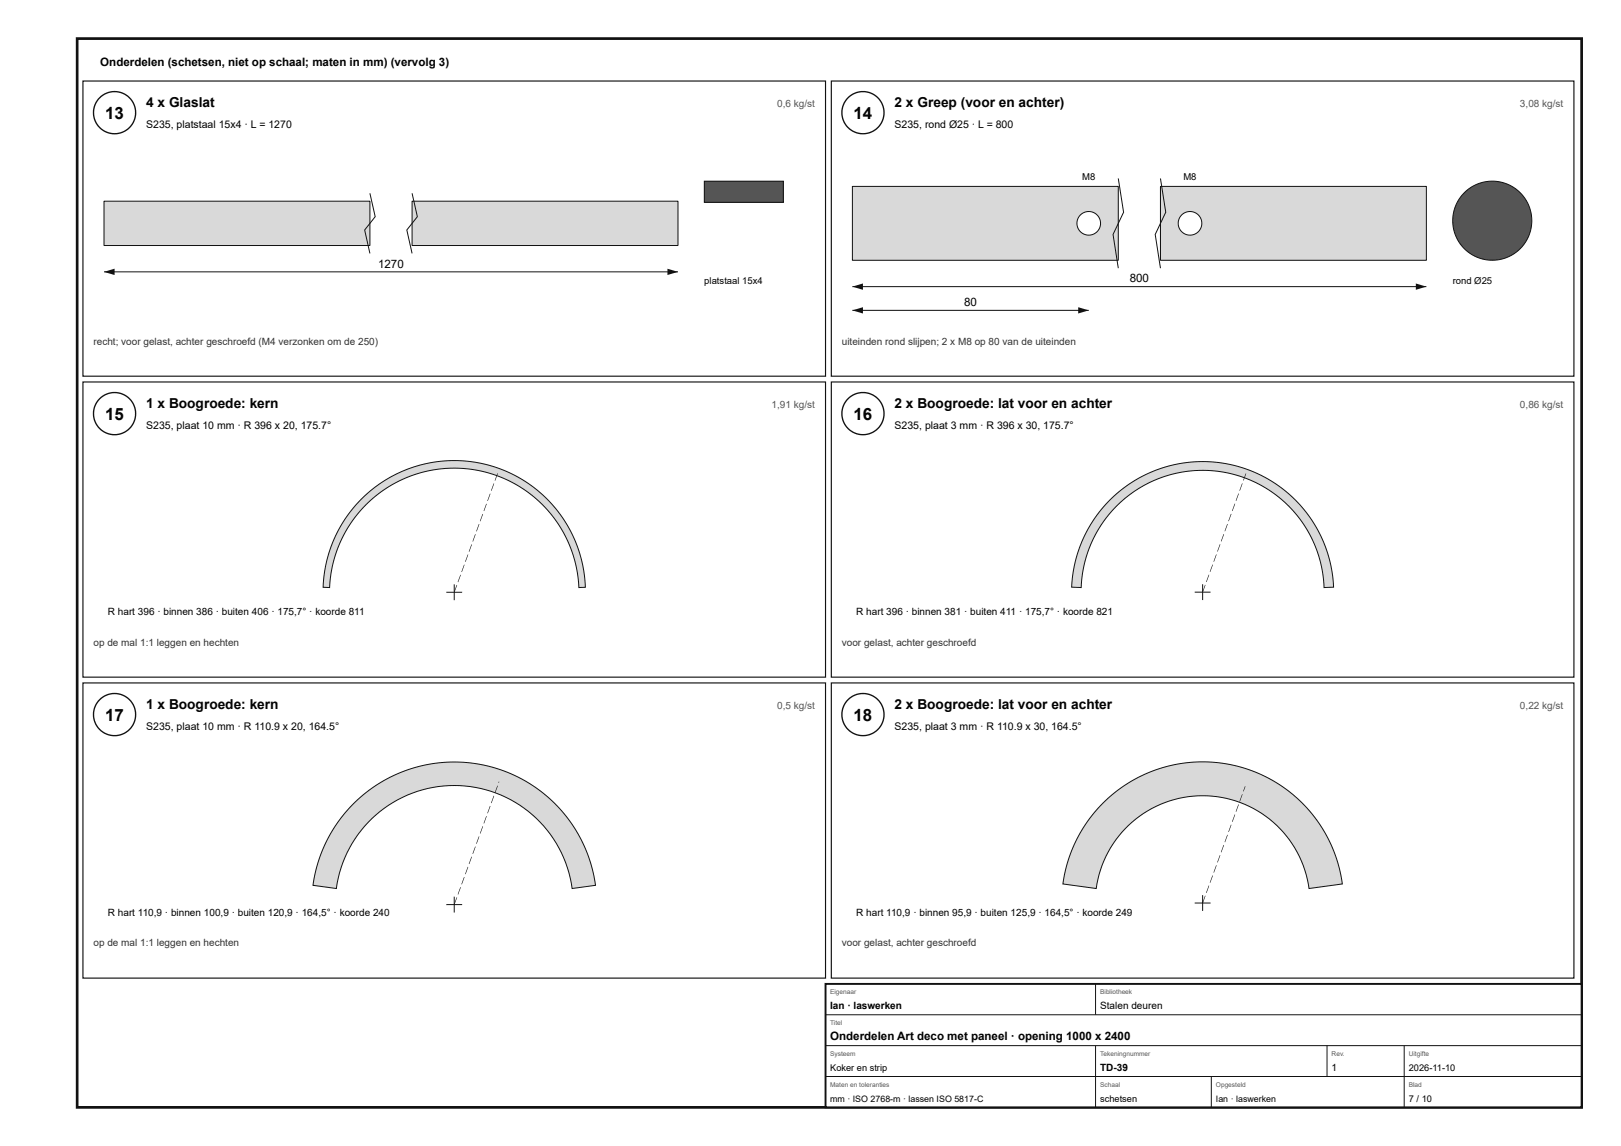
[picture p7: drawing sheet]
<svg xmlns="http://www.w3.org/2000/svg" width="420mm" height="297mm" viewBox="0 0 420 297" stroke-linecap="round" stroke-linejoin="round" font-family="sans-serif">
<path d="M20 10h390v277h-390z" fill="none" stroke="#111" stroke-width=".7" stroke-linecap="butt"/>
<path d="M21.5 21h192.5v76.5h-192.5z" fill="none" stroke="#111" stroke-width=".3"/>
<circle cx="29.7" cy="29.2" r="5.5" fill="#fff"/>
<circle cx="29.7" cy="29.2" r="5.5" fill="none" stroke="#111" stroke-width=".35"/>
<path d="M27 52.1h68.9v11.5h-68.9z" fill="#d7dadc"/>
<path d="M27 52.1h68.9v11.5h-68.9z" fill="none" stroke="#111" stroke-width=".26"/>
<path d="M106.8 52.1h68.9v11.5h-68.9z" fill="#d7dadc"/>
<path d="M95.9 50.1l1.4 6.1-2.8 3.4 1.4 6.1M106.8 52.1h68.9v11.5h-68.9zM106.8 50.1l1.4 6.1-2.7 3.4 1.3 6.1M27 70.5h148.7" fill="none" stroke="#111" stroke-width=".26"/>
<g fill="#111">
<path d="M27 70.5l2.7-.9v1.7z"/>
<path d="M173 69.6l2.7 .9-2.7 .8z"/>
</g>
<path d="M182.6 47h20.5v5.4h-20.5z" fill="#555"/>
<path d="M182.6 47h20.5v5.4h-20.5z" fill="none" stroke="#111" stroke-width=".26"/>
<path d="M215.5 21h192.5v76.5h-192.5z" fill="none" stroke="#111" stroke-width=".3"/>
<circle cx="223.7" cy="29.2" r="5.5" fill="#fff"/>
<circle cx="223.7" cy="29.2" r="5.5" fill="none" stroke="#111" stroke-width=".35"/>
<path d="M221 48.3h68.9v19.2h-68.9z" fill="#d7dadc"/>
<path d="M221 48.3h68.9v19.2h-68.9z" fill="none" stroke="#111" stroke-width=".26"/>
<path d="M300.8 48.3h68.9v19.2h-68.9z" fill="#d7dadc"/>
<path d="M289.9 46.3l1.4 8.7-2.8 5.8 1.4 8.7M300.8 48.3h68.9v19.2h-68.9zM300.8 46.3l1.4 8.7-2.7 5.8 1.3 8.7M221 74.3h148.7" fill="none" stroke="#111" stroke-width=".26"/>
<g fill="#111">
<path d="M221 74.3l2.7-.8v1.6z"/>
<path d="M367 73.5l2.7 .8-2.7 .8z"/>
</g>
<circle cx="282.2" cy="57.9" r="3.1" fill="#fff"/>
<circle cx="282.2" cy="57.9" r="3.1" fill="none" stroke="#111" stroke-width=".26"/>
<circle cx="308.5" cy="57.9" r="3.1" fill="#fff"/>
<g fill="none" stroke="#111" stroke-width=".26">
<path d="M221 80.4h61.2"/>
<circle cx="308.5" cy="57.9" r="3.1"/>
</g>
<g fill="#111">
<path d="M221 80.4l2.7-.8v1.6z"/>
<path d="M279.5 79.6l2.7 .8-2.7 .8z"/>
</g>
<circle cx="386.8" cy="57.2" r="10.2" fill="#555"/>
<circle cx="386.8" cy="57.2" r="10.2" fill="none" stroke="#111" stroke-width=".26"/>
<path d="M21.5 99h192.5v76.5h-192.5z" fill="none" stroke="#111" stroke-width=".3"/>
<circle cx="29.7" cy="107.2" r="5.5" fill="#fff"/>
<circle cx="29.7" cy="107.2" r="5.5" fill="none" stroke="#111" stroke-width=".35"/>
<path d="M93.8 129.2l3.7-3.2 4.2-2.6 4.4-2 4.8-1.3 4.8-.7 4.9 .1 4.8 .7 4.7 1.5 4.4 2.1 4.1 2.7 3.6 3.3 3.2 3.7 2.5 4.2 2 4.5 1.2 4.7 .6 5.3-1.6 .1-.4-3.9-.8-3.3-1.1-3.3-1.6-3.5-3-4.6-3.6-3.9-2.4-2-2.6-1.7-5.2-2.6-5.5-1.6-3.1-.4-3.1-.2-3 .2-3.1 .4-5.5 1.6-2.9 1.3-2.7 1.5-4.6 3.5-3.6 3.9-3 4.6-1.5 3.1-1.2 3.7-.8 3.7-.4 3.5-1.6-.1 .2-3.2 .6-3.3 .9-3.1 1.2-3 1.4-3 1.8-2.7 1.7-2.3z" fill="#d7dadc"/>
<path d="M93.8 129.2l3.7-3.2 4.2-2.6 4.4-2 4.8-1.3 4.8-.7 4.9 .1 4.8 .7 4.7 1.5 4.4 2.1 4.1 2.7 3.6 3.3 3.2 3.7 2.5 4.2 2 4.5 1.2 4.7 .6 5.3-1.6 .1-.4-3.9-.8-3.3-1.1-3.3-1.6-3.5-3-4.6-3.6-3.9-2.4-2-2.6-1.7-5.2-2.6-5.5-1.6-3.1-.4-3.1-.2-3 .2-3.1 .4-5.5 1.6-2.9 1.3-2.7 1.5-4.6 3.5-3.6 3.9-3 4.6-1.5 3.1-1.2 3.7-.8 3.7-.4 3.5-1.6-.1 .2-3.2 .6-3.3 .9-3.1 1.2-3 1.4-3 1.8-2.7 1.7-2.3zM115.7 153.5h4.1M117.7 151.4v4.1" fill="none" stroke="#111" stroke-width=".26"/>
<path d="M118.4 151.6h.1l-.7 1.9h-.1zM119.3 149h.2l-.7 1.9-.2-.1zM120.3 146.3l.1 .1-.7 1.9-.1-.1zM121.2 143.7l.2 .1-.7 1.8h-.1zM122.2 141.1h.1l-.6 1.9h-.2zM123.2 138.4l.1 .1-.7 1.9-.1-.1zM124.1 135.8l.2 .1-.7 1.8h-.2zM125.1 133.2h.1l-.7 1.9h-.1zM126 130.6h.2l-.7 1.9-.1-.1zM127 127.9l.1 .1-.6 1.9-.2-.1zM128 125.3h.1l-.7 1.9h-.1zM128.9 122.7h.2l-.7 1.9-.2-.1z" fill="#111"/>
<path d="M215.5 99h192.5v76.5h-192.5z" fill="none" stroke="#111" stroke-width=".3"/>
<circle cx="223.7" cy="107.2" r="5.5" fill="#fff"/>
<circle cx="223.7" cy="107.2" r="5.5" fill="none" stroke="#111" stroke-width=".35"/>
<path d="M287.7 129.6l3.6-3.1 4.1-2.7 4.4-2 4.7-1.4 4.8-.7h4.9l5.2 .8 4.6 1.4 4.4 2.1 4.1 2.7 3.6 3.2 3.4 4.1 2.5 4.2 1.9 4.4 1.2 4.7 .6 4.9-2.5 .1-.3-3.4-.6-3-.9-3.2-1.2-2.8-1.4-2.7-1.9-2.8-2-2.3-2.1-2.1-4.5-3.4-2.7-1.5-2.8-1.2-5.4-1.5-5.7-.5-3 .1-3 .5-5.4 1.6-5.1 2.5-4.5 3.4-2.4 2.4-1.9 2.3-1.9 2.8-1.4 2.7-1.2 3.2-.8 2.9-.6 3-.2 3-2.5-.1 .3-3.3 .5-2.7 .9-3.2 1.1-3 1.3-2.6 1.6-2.7 2-2.6z" fill="#d7dadc"/>
<path d="M287.7 129.6l3.6-3.1 4.1-2.7 4.4-2 4.7-1.4 4.8-.7h4.9l5.2 .8 4.6 1.4 4.4 2.1 4.1 2.7 3.6 3.2 3.4 4.1 2.5 4.2 1.9 4.4 1.2 4.7 .6 4.9-2.5 .1-.3-3.4-.6-3-.9-3.2-1.2-2.8-1.4-2.7-1.9-2.8-2-2.3-2.1-2.1-4.5-3.4-2.7-1.5-2.8-1.2-5.4-1.5-5.7-.5-3 .1-3 .5-5.4 1.6-5.1 2.5-4.5 3.4-2.4 2.4-1.9 2.3-1.9 2.8-1.4 2.7-1.2 3.2-.8 2.9-.6 3-.2 3-2.5-.1 .3-3.3 .5-2.7 .9-3.2 1.1-3 1.3-2.6 1.6-2.7 2-2.6zM309.7 153.5h4.1M311.7 151.4v4.1" fill="none" stroke="#111" stroke-width=".26"/>
<path d="M312.4 151.6h.1l-.7 1.9-.1-.1zM313.3 148.9l.2 .1-.7 1.9-.2-.1zM314.3 146.3l.1 .1-.7 1.8h-.1zM315.2 143.7h.2l-.7 1.9h-.1zM316.2 141l.1 .1-.6 1.9-.2-.1zM317.2 138.4l.1 .1-.7 1.8h-.1zM318.1 135.8h.2l-.7 1.9h-.2zM319.1 133.2h.1l-.7 1.9-.1-.1zM320 130.5l.2 .1-.7 1.9-.1-.1zM321 127.9h.1l-.6 1.9h-.2zM322 125.3h.1l-.7 1.9-.1-.1zM322.9 122.7h.1l-.6 1.9-.2-.1z" fill="#111"/>
<path d="M21.5 177h192.5v76.5h-192.5z" fill="none" stroke="#111" stroke-width=".3"/>
<circle cx="29.7" cy="185.2" r="5.5" fill="#fff"/>
<circle cx="29.7" cy="185.2" r="5.5" fill="none" stroke="#111" stroke-width=".35"/>
<path d="M91.6 208.3l4.1-3.5 4.5-2.9 4.6-2.1 5.1-1.5 5.4-.7h5.3l5 .7 5.1 1.5 3.1 1.3 2.5 1.4 2.8 1.8 2.6 2 2.2 2 2.2 2.4 2 2.7 1.6 2.4 1.5 3 1.4 3.4 1.1 3.6 .7 3.6-6.1 .9-.1-.6a30.8 30.8 0 0 0-30.7-26.1 30.8 30.8 0 0 0-30.3 26.7l-6.1-.9 .4-2.4 1.5-5.2 2.2-4.9 2.9-4.5z" fill="#d7dadc"/>
<path d="M91.6 208.3l4.1-3.5 4.5-2.9 4.6-2.1 5.1-1.5 5.4-.7h5.3l5 .7 5.1 1.5 3.1 1.3 2.5 1.4 2.8 1.8 2.6 2 2.2 2 2.2 2.4 2 2.7 1.6 2.4 1.5 3 1.4 3.4 1.1 3.6 .7 3.6-6.1 .9-.1-.6a30.8 30.8 0 0 0-30.7-26.1 30.8 30.8 0 0 0-30.3 26.7l-6.1-.9 .4-2.4 1.5-5.2 2.2-4.9 2.9-4.5zM115.7 234.4h4.1M117.7 232.4v4.1" fill="none" stroke="#111" stroke-width=".26"/>
<path d="M118.4 232.5l.1 .1-.7 1.9-.1-.1zM119.3 229.9l.2 .1-.7 1.8h-.2zM120.3 227.3h.1l-.7 1.9h-.1zM121.2 224.7h.2l-.7 1.9-.1-.1zM122.2 222l.1 .1-.6 1.9-.2-.1zM123.2 219.4h.1l-.7 1.9h-.1zM124.1 216.8h.2l-.7 1.9-.2-.1zM125.1 214.1l.1 .1-.7 1.9-.1-.1zM126 211.5l.2 .1-.7 1.8h-.1zM127 208.9h.1l-.6 1.9-.2-.1zM128 206.2l.1 .1-.7 1.9-.1-.1zM128.9 203.6l.2 .1-.7 1.8h-.2zM129.3 202.6h.1l-.1 .3h-.1z" fill="#111"/>
<path d="M215.5 177h192.5v76.5h-192.5z" fill="none" stroke="#111" stroke-width=".3"/>
<circle cx="223.7" cy="185.2" r="5.5" fill="#fff"/>
<circle cx="223.7" cy="185.2" r="5.5" fill="none" stroke="#111" stroke-width=".35"/>
<path d="M285.9 208.2l4-3.5 4.5-2.9 4.9-2.2 5.1-1.4 5.3-.7 5.3 .1 5.3 .9 5.1 1.6 3.3 1.5 2.8 1.7 2.7 1.9 2.8 2.4 2.3 2.4 2 2.5 2 3.1 1.6 2.9 1.9 5 1.2 5.6-8.7 1.2v-.5a27.8 27.8 0 0 0-27.8-23.6 27.8 27.8 0 0 0-27.3 24.1l-8.7-1.2 1.4-6 2.1-5.3 2.9-4.9z" fill="#d7dadc"/>
<path d="M285.9 208.2l4-3.5 4.5-2.9 4.9-2.2 5.1-1.4 5.3-.7 5.3 .1 5.3 .9 5.1 1.6 3.3 1.5 2.8 1.7 2.7 1.9 2.8 2.4 2.3 2.4 2 2.5 2 3.1 1.6 2.9 1.9 5 1.2 5.6-8.7 1.2v-.5a27.8 27.8 0 0 0-27.8-23.6 27.8 27.8 0 0 0-27.3 24.1l-8.7-1.2 1.4-6 2.1-5.3 2.9-4.9zM309.7 234h4.1M311.7 232v4.1" fill="none" stroke="#111" stroke-width=".26"/>
<path d="M312.4 232.1l.1 .1-.7 1.9-.1-.1zM313.3 229.5l.2 .1-.7 1.8h-.2zM314.3 226.9h.1l-.7 1.9h-.1zM315.2 224.2l.2 .1-.7 1.9-.1-.1zM316.2 221.6l.1 .1-.6 1.8h-.2zM317.2 219h.1l-.7 1.9h-.1zM318.1 216.4h.2l-.7 1.9-.2-.1zM319.1 213.7l.1 .1-.7 1.9-.1-.1zM320 211.1h.2l-.7 1.9h-.1zM321 208.5h.1l-.6 1.9-.2-.1zM322 205.8l.1 .1-.7 1.9-.1-.1zM322.7 203.8h.2l-.5 1.3h-.2z" fill="#111"/>
<path d="M214 255h196v32h-196z" fill="#fff"/>
<path d="M214 255h196v32h-196z" fill="none" stroke="#111" stroke-width=".5"/>
<path d="M284 255v8M214 263h196M214 271h196M214 279h196M284 271v16M314 279v8M344 271v8M364 271v16" fill="none" stroke="#111" stroke-width=".26"/>
<g font-size="4.4">
<text x="27.3" y="30.8">13</text>
<text x="221.3" y="30.8">14</text>
<text x="27.3" y="108.8">15</text>
<text x="221.3" y="108.8">16</text>
<text x="27.3" y="186.8">17</text>
<text x="221.3" y="186.8">18</text>
</g>
<g font-size="3.6">
<text x="37.9" y="27.8">4 x Glaslat</text>
<text x="231.9" y="27.8">2 x Greep (voor en achter)</text>
<text x="37.9" y="105.8">1 x Boogroede: kern</text>
<text x="231.9" y="105.8">2 x Boogroede: lat voor en achter</text>
<text x="37.9" y="183.8">1 x Boogroede: kern</text>
<text x="231.9" y="183.8">2 x Boogroede: lat voor en achter</text>
</g>
<g font-size="3">
<text x="26" y="17">Onderdelen (schetsen, niet op schaal; maten in mm) (vervolg 3)</text>
<text x="98" y="69.4">1270</text>
<text x="292.8" y="73.2">800</text>
<text x="249.9" y="79.3">80</text>
<text x="215.2" y="269.6">Onderdelen Art deco met paneel · opening 1000 x 2400</text>
</g>
<g font-size="2.7">
<text x="37.9" y="33.3">S235, platstaal 15x4 · L = 1270</text>
<text x="231.9" y="33.3">S235, rond Ø25 · L = 800</text>
<text x="37.9" y="111.3">S235, plaat 10 mm · R 396 x 20, 175.7°</text>
<text x="231.9" y="111.3">S235, plaat 3 mm · R 396 x 30, 175.7°</text>
<text x="37.9" y="189.3">S235, plaat 10 mm · R 110.9 x 20, 164.5°</text>
<text x="231.9" y="189.3">S235, plaat 3 mm · R 110.9 x 30, 164.5°</text>
</g>
<g font-size="2.6" fill="#555">
<text x="201.5" y="27.8">0,6 kg/st</text>
<text x="394" y="27.8">3,08 kg/st</text>
<text x="200" y="105.8">1,91 kg/st</text>
<text x="394" y="105.8">0,86 kg/st</text>
<text x="201.5" y="183.8">0,5 kg/st</text>
<text x="394" y="183.8">0,22 kg/st</text>
</g>
<g font-size="2.6" fill="#333">
<text x="24.2" y="89.3">recht; voor gelast, achter geschroefd (M4 verzonken om de 250)</text>
<text x="218.2" y="89.3">uiteinden rond slijpen; 2 x M8 op 80 van de uiteinden</text>
<text x="24.2" y="167.3">op de mal 1:1 leggen en hechten</text>
<text x="218.2" y="167.3">voor gelast, achter geschroefd</text>
<text x="24.2" y="245.3">op de mal 1:1 leggen en hechten</text>
<text x="218.2" y="245.3">voor gelast, achter geschroefd</text>
</g>
<g font-size="2.6">
<text x="28" y="159.5">R hart 396 · binnen 386 · buiten 406 · 175,7° · koorde 811</text>
<text x="222" y="159.5">R hart 396 · binnen 381 · buiten 411 · 175,7° · koorde 821</text>
<text x="28" y="237.5">R hart 110,9 · binnen 100,9 · buiten 120,9 · 164,5° · koorde 240</text>
<text x="222" y="237.5">R hart 110,9 · binnen 95,9 · buiten 125,9 · 164,5° · koorde 249</text>
<text x="215.2" y="261.6">Ian · laswerken</text>
<text x="285.2" y="261.6">Stalen deuren</text>
<text x="285.2" y="277.6">TD-39</text>
<text x="345.2" y="277.6">1</text>
</g>
<g font-size="2.5">
<text x="280.5" y="46.7">M8</text>
<text x="306.8" y="46.7">M8</text>
<text x="182.6" y="73.6">platstaal 15x4</text>
<text x="376.6" y="73.6">rond Ø25</text>
</g>
<g font-size="2.4">
<text x="215.2" y="277.6">Koker en strip</text>
<text x="365.2" y="277.6">2026-11-10</text>
<text x="285.2" y="285.6">schetsen</text>
<text x="365.2" y="285.6">7 / 10</text>
</g>
<g font-size="2.3">
<text x="215.2" y="285.6">mm · ISO 2768-m · lassen ISO 5817-C</text>
<text x="315.2" y="285.6">Ian · laswerken</text>
</g>
<g font-size="1.7" fill="#555">
<text x="215.2" y="257.6">Eigenaar</text>
<text x="285.2" y="257.6">Bibliotheek</text>
<text x="215.2" y="265.6">Titel</text>
<text x="215.2" y="273.6">Systeem</text>
<text x="285.2" y="273.6">Tekeningnummer</text>
<text x="345.2" y="273.6">Rev.</text>
<text x="365.2" y="273.6">Uitgifte</text>
<text x="215.2" y="281.6">Maten en toleranties</text>
<text x="285.2" y="281.6">Schaal</text>
<text x="315.2" y="281.6">Opgesteld</text>
<text x="365.2" y="281.6">Blad</text>
</g>
</svg>
